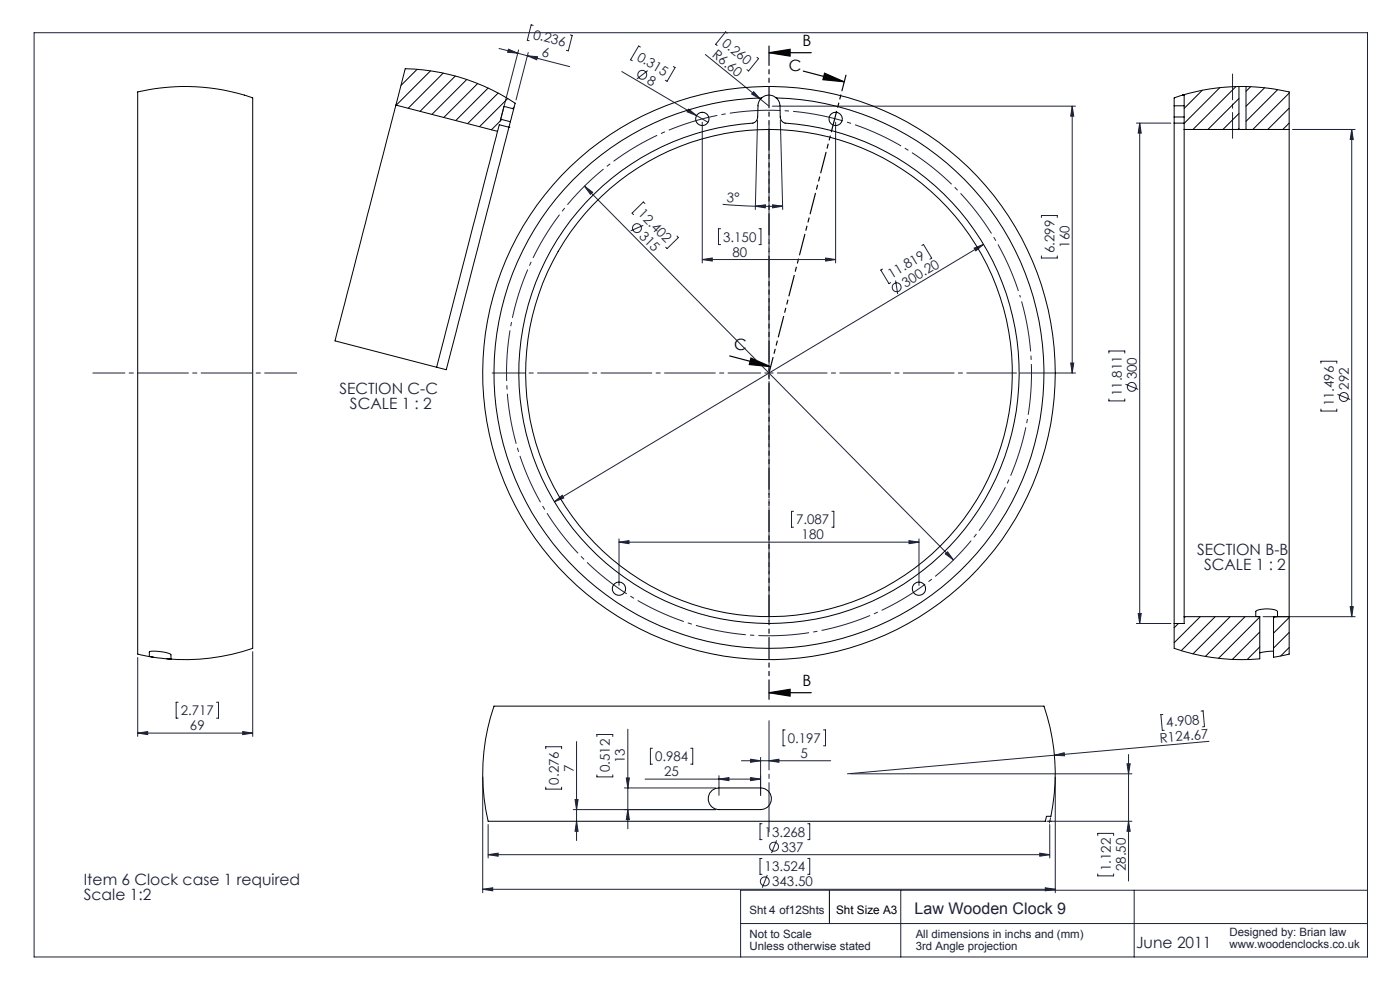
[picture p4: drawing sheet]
<svg xmlns="http://www.w3.org/2000/svg" width="420mm" height="297mm" viewBox="0 0 420 297" stroke-linecap="round" stroke-linejoin="round" font-family="sans-serif">
<g fill="none" stroke="#1b2136" stroke-width=".3">
<path d="M10.2 9.8h400v277h-400zM149.7 14.5l5.6 1.4M152.5 14.7l2.8 1.2-3-.2zM155.3 15.9l2.9 .8M155.6 15l-5.6 21.4M158.2 16.7l3.1 .3-.3 .9zM158.2 16.7l12.7 3.3M158.5 15.7l-3.7 14.2M159.9 7.6l-.6-.2-1.1 4.7 .5 .1M171.1 10.5l.6 .1-1.2 4.6-.6-.1M192.1 14.1l-.5-.3-2.4 4.1 .5 .3M202 19.9l.5 .3-2.4 4.2-.5-.3"/>
<path d="M211.6 16.3l16.5 13.4M218.2 9.9l-.5-.3-3 3.7 .5 .3M227.1 17.2l.5 .4-3 3.7-.5-.4M186.5 21.4l22.5 13.2M194.3 21.2l-3.2 2.5M206.6 32.7l2.4 1.9-2.9-1.1zM209 34.6l3.4 2.1M210.7 36.7v42.1M226.1 27.5l2 2.2-2.6-1.5zM227.3 36.1l-.7 26.7M228.1 29.7l2.6 2.1M231.7 31.8h91"/>
<path d="M234.1 36.1l.7 26.7M250.7 36.7v42.1M321.7 31.8v80M321.7 31.8l.4 3h-.9zM340.9 36.9h10.4M341.9 36.9v150M341.9 36.9l.5 3h-.9zM387.7 38.8h18.8M405.5 38.8l.5 3h-.9zM405.5 38.8v146M175.3 55.8l2.5 1.8-.7 .6zM175.3 55.8l110.7 112"/>
<path d="M193 67.6l-3.8 1.6M193.5 61l-.5-.5-3.4 3.4 .5 .4M203.1 70.7l.4 .5-3.4 3.3-.4-.4M210.7 77.8l3-.5v.9zM210.7 77.8h40M216.2 68.5h-.7v4.8h.7M216.8 61.2l9.8 .6M226.6 61.8l3-.4v.9zM226.6 61.8h8.2M227.7 68.5h.6v4.8h-.6M231.8 61.4l3 .4-3 .5zM247.7 77.3l3 .5-3 .4z"/>
<path d="M276.5 73.6l.5-.3 2.5 4.1-.5 .3M292.2 74.4l2.9-1.2-2.4 2zM295.1 73.2l-128.8 77.2M312.4 65.2v-.6h4.8v.6M312.4 76.7v.6h4.8v-.6M264.8 80.6l-.6 .3 2.5 4.1 .5-.3M268.7 84.1l.6 4M229.4 111.8h2.6M230.7 110.6v2.5M305.9 111.8h16.8M321.2 108.8h.9l-.4 3zM332.7 105.8v-.6h4.7v.6"/>
<path d="M332.7 119.6v.6h4.7v-.6M337.6 115.2l3.9 1.5M396.3 108.9v-.6h4.7v.6M401.2 118.2l3.9 1.5M396.3 122.6v.6h4.7v-.6M166.3 150.4l2.4-2 .4 .9zM238.1 153.2h-.6v4.8h.6M249.6 153.2h.6v4.8h-.6M185.7 162.5l3-.5v.9zM185.7 161.5v13.9M185.7 162.5h90M272.7 162l3 .5-3 .4z"/>
<path d="M275.7 161.5v13.9M283.6 166l.7-.6 1.7 2.4zM41.3 197.1v23.6M75.8 195.3v25.4M340.9 186.9h10.4M341.5 183.9h.9l-.5 3zM378.9 184.8h27.6M405.1 181.8h.9l-.5 3zM41.3 219.7h34.5M41.3 219.7l3-.5v1zM53.4 210.5h-.6v4.7h.6M64.9 210.5h.6v4.7h-.6"/>
<path d="M72.8 219.2l3 .5-3 .5zM188.3 218.5v29.9M235.5 218.8h-.6v4.7h.6M247.1 218.8h.6v4.7h-.6M348.9 214.1l-.6 .1 .4 4.7h.6M360.3 213.1l.6-.1 .5 4.8h-.6M144.8 232.9v34.6M163.7 224.4v-.6h4.8v.6M163.7 235.9v.6h4.8v-.6M172.5 239.6h.9l-.4 3zM173 222.2v29.7M179.1 220.7v-.6h4.7v.6"/>
<path d="M179.1 232.2v.6h4.7v-.6M187.3 236.1h27.4M187.9 233.1h.9l-.5 3zM193.5 233.5h34.7M195.7 224.3h-.6v4.7h.6M207.2 224.3h.6v4.7h-.6M215.7 232.5v5.9M215.7 233.5l3-.5v1zM222.4 228h26.8M225.2 227.5l3 .5-3 .5zM225.2 233l3 .5-3 .5zM228.2 227v11.4"/>
<path d="M230.7 228l3-.5v1zM255.2 231.9h84.4M316.3 226.3l3-.7 .1 .9zM316.6 232.9v34.6M338.1 228.9h1l-.5 3zM338.6 226.1v38M362.7 222.2l-108.5 9.7M146.4 247.1v10M146.4 256.1h168.5M146.4 256.1l3-.4v.9zM172 242.6h42.7M173 246.1l.4 3h-.9z"/>
<path d="M188.3 242.6l.5 3h-.9zM228.6 246.9h-.6v4.7h.6M228.6 257.3h-.6v4.7h.6M233 251.8l-1.5 3.9M242.3 246.9h.6v4.7h-.6M242.3 257.3h.6v4.7h-.6M311.9 255.7l3 .4-3 .5zM314.9 247.1v10M315.2 245.1l-.4 1.5M329.3 250.4v-.6h4.8v.6M338.6 246.1l.5 3h-1zM339.6 246.1h-25.5"/>
<path d="M144.8 266.5h171.8M144.8 266.5l3-.4v.9zM222.2 276.8h188M230.2 262.3l-1.5 3.8M270.2 266.8v20M313.6 266.1l3 .4-3 .5zM329.3 261.9v.6h4.8v-.6M340.3 266.8v20M410.2 266.8h-188v20"/>
<circle cx="192.7" cy="22.4" r="1.33"/>
<circle cx="191.1" cy="68.4" r="1.33"/>
<circle cx="269" cy="86.1" r="1.34"/>
<circle cx="339.5" cy="115.9" r="1.33"/>
<circle cx="403.1" cy="119" r="1.33"/>
<circle cx="232.2" cy="253.7" r="1.34"/>
<circle cx="229.4" cy="264.2" r="1.34"/>
</g>
<path d="M230.7 15.8l6.3-1v2zM230.7 15.8h12.7M241 21.3l12.3 3.2M247.4 21.9l5.9 2.6-6.4-.6zM218.9 106.7l12.3 3.2M225.3 107.3l5.9 2.6-6.4-.6zM230.7 207.6l6.3-1v2zM230.7 207.6h12.7" fill="none" stroke="#000" stroke-width=".35"/>
<path d="M306 88.8a78.7 78.7 0 0 0-131.9-31.7 78.7 78.7 0 0 0 36.2 130.8 78.7 78.7 0 0 0 96.8-95.2l-1.1-3.9" fill="none" stroke="#1b2136" stroke-width=".3" stroke-dasharray="15.2 1.3 1.3 1.3" stroke-dashoffset="-1.6" stroke-linecap="butt"/>
<path d="M230.7 13.8v195.8" fill="none" stroke="#000" stroke-width=".35" stroke-dasharray="6.3 1.3 1.3 1.3 1.3 1.3" stroke-dashoffset=".5"/>
<path d="M230.7 111.8l23.1-89.3" fill="none" stroke="#000" stroke-width=".35" stroke-dasharray="6.3 1.3 1.3 1.3 1.3 1.3" stroke-dashoffset="1.5"/>
<path d="M230.7 109.3v-71.8M230.7 114.3v71.7M233.2 111.8h71.8" fill="none" stroke="#1b2136" stroke-width=".3" stroke-dasharray="15.2 1.3 1.3 1.3" stroke-dashoffset=".3"/>
<path d="M228.2 111.8h-80.6" fill="none" stroke="#1b2136" stroke-width=".3" stroke-dasharray="15.2 1.3 1.3 1.3" stroke-dashoffset="5.4"/>
<path d="M248.8 266.8v10" fill="none" stroke="#000" stroke-width=".3"/>
<path d="M27.9 111.8h61.1" fill="none" stroke="#1b2136" stroke-width=".3" stroke-dasharray="15.2 1.3 1.3 1.3" stroke-dashoffset="5.6"/>
<path d="M230.7 216v33.3" fill="none" stroke="#1b2136" stroke-width=".3" stroke-dasharray="15.2 1.3 1.3 1.3" stroke-dashoffset=".5"/>
<path d="M369.8 41.4v-19.2" fill="none" stroke="#1b2136" stroke-width=".3" stroke-dasharray="15.2 1.3 1.3 1.3" stroke-dashoffset="7.5"/>
<g fill="#000">
<path d="M230.7 15.8l6.3-1v2zM230.7 207.6l6.3-1v2z"/>
<path d="M225.3 107.3l5.9 2.6-6.4-.6zM247.4 21.9l5.9 2.6-6.4-.6z"/>
</g>
<g fill="#1b2136">
<path d="M226.1 27.5l2 2.2-2.6-1.5z"/>
<path d="M206.6 32.7l2.4 1.9-2.9-1.1z"/>
<path d="M316.3 226.3l3-.7 .1 .9z"/>
<path d="M341.5 183.9h.9l-.5 3zM341.9 36.9l.5 3h-.9z"/>
<path d="M405.5 38.8l.5 3h-.9zM405.1 181.8h.9l-.5 3z"/>
<path d="M152.5 14.7l2.8 1.2-3-.2zM158.2 16.7l3.1 .3-.3 .9z"/>
<path d="M283.6 166l2.4 1.8-1.7-2.4zM175.3 55.8l1.8 2.4 .7-.6z"/>
<path d="M225.2 227.5l3 .5-3 .5zM230.7 228l3-.5v1z"/>
<path d="M311.9 255.7l3 .4-3 .5zM146.4 256.1l3-.4v.9z"/>
<path d="M41.3 219.7l3-.5v1zM72.8 219.2l3 .5-3 .5zM210.7 77.8l3-.5v.9zM247.7 77.3l3 .5-3 .4zM185.7 162.5l3-.5v.9zM272.7 162l3 .5-3 .4z"/>
<path d="M215.7 233.5l3-.5v1zM225.2 233l3 .5-3 .5z"/>
<path d="M313.6 266.1l3 .4-3 .5zM144.8 266.5l3-.4v.9z"/>
<path d="M166.3 150.4l2.8-1.1-.4-.9zM292.2 74.4l.5 .8 2.4-2z"/>
<path d="M321.7 31.8l.4 3h-.9zM321.2 108.8h.9l-.4 3z"/>
<path d="M338.1 228.9h1l-.5 3zM338.6 246.1l.5 3h-1zM187.9 233.1h.9l-.5 3zM188.3 242.6l.5 3h-.9zM172.5 239.6h.9l-.4 3zM173 246.1l.4 3h-.9z"/>
<path d="M226.6 61.8l3-.4v.9zM231.8 61.4l3 .4-3 .5z"/>
</g>
<g fill="none" stroke="#000" stroke-width=".3">
<path d="M118.8 31.5l2.8-10.9a61.9 61.9 0 0 1 33 10.3l-.5 1.7M118.8 31.5l-18.3 70.7 30.5 7.9M118.8 31.5l30.5 7.9M125.1 20.8l-4.8 4.8M129.2 21.2l-10.3 10.3M133 21.9l-10.6 10.6M136.6 22.8l-10.6 10.6M140 23.8l-10.4 10.5M143.3 25l-10.2 10.2M146.4 26.4l-9.7 9.7M149.3 39.4l-18.3 70.7M149.4 27.9l-9.1 9.1"/>
<path d="M150.5 35.8l-3.1 3.1M152.3 29.5l-8.4 8.5M152.7 38.1l-18.8 72.7-2.9-.7M152.7 38.1l-2.9-.7-.5 2M152.7 38.1h.1M153.1 36.5l-.4 1.6M154.1 32.6l-1 3.9M154.1 32.6l-2.9-.7-1 3.8 2.9 .8M154.3 32.1l-.5 .5M228.5 29.3a3.2 3.2 0 0 1 4.4 0M228.5 29.3a82.5 82.5 0 0 0-71.3 120.1 82.5 82.5 0 0 0 139.1 12.5 82.5 82.5 0 0 0-48.6-130.8 81.8 81.8 0 0 0-14.8-1.8M228.5 29.3a3 3 0 0 0-1.1 2.4l-.1 3.4a1.87 1.87 0 0 1-1.4 1.8 75.1 75.1 0 0 0-59.4 113.8 75.1 75.1 0 0 0 128.4 0 75.1 75.1 0 0 0-59.4-113.8 1.95 1.95 0 0 1-1.4-1.8l-.1-3.4a3.2 3.2 0 0 0-1.1-2.4"/>
<path d="M352.2 36.9v150M352.2 35.1v1.8M352.2 31.7v3.4M352.2 36.9h3M352.2 31.7h3M352.2 35.1h3M354.8 28.5l-2.6 .8v2.4M354.8 28.5h.4v10.3M355.2 38.8v146M355.2 38.8h16.5M360.7 27.1l-5.5 5.4M365.9 26.3l-10.7 10.7"/>
<path d="M370.8 26l-12.9 12.8M371.7 38.5l-.3 .3M371.7 29.5l-9.3 9.3M371.7 34l-4.8 4.8M371.7 38.8h2.1M371.7 25.9h2.1M371.7 25.9a62.3 62.3 0 0 0-16.9 2.6M371.7 25.9v12.9M373.8 25.9a66.3 66.3 0 0 1 13 1.6v11.3M373.8 38.8h13M373.8 25.9v12.9M375.2 26l-1.4 1.4"/>
<path d="M379.4 26.3l-5.6 5.6M383.3 26.9l-9.5 9.5M386.8 27.9l-11 10.9M386.8 32.4l-6.5 6.4M386.8 36.9l-2 1.9M386.8 38.8v146M44.8 195.4a10.5 10.5 0 0 1 6.5 .8v1.3l-4-.3-2.5-.5zM46 197l-4.7-1v-168.3a60.8 60.8 0 0 1 34.5 1.6v164.9a60.9 60.9 0 0 1-25.7 3.2M353.5 186.9l-1.3 1.2M355.2 184.8h22.7M355.2 184.8v2.1h-3M355.6 184.8l-.4 .3"/>
<path d="M360.1 184.8l-7.9 7.8M364.6 184.8l-10.2 10.2M369 184.8l-11.1 11.2M373.5 184.8l-11.9 11.9M377.9 184.9l-12.4 12.4M377.9 189.4l-8.2 8.2M377.9 193.9l-3.7 3.8M377.9 184.8h-1.2v-1.5a7.3 7.3 0 0 1 6.3-.3l.3 .8a.62 .62 0 0 1-.4 1h-.8M377.9 184.8v12.6a62.6 62.6 0 0 1-25.7-3.1v-7.4M382.1 195.2l-4.2 .5M382.1 184.8v12.2l4.7-1v-11.2M382.1 184.8h4.7"/>
<path d="M382.5 184.8l-.4 .4M386.8 185.1l-4.7 4.7M386.8 189.5l-4.7 4.7M386.8 194.1l-2.6 2.5M148.2 211.6h164.9a60.7 60.7 0 0 1 2.1 33h-1.3l-.3 1.5h-167.1a61.1 61.1 0 0 1 1.7-34.5zM213.6 236.9l1-.6 1.1-.2h9.3a11.3 11.3 0 0 1 4.6 .3 3.3 3.3 0 0 1 1.8 3.7 3.3 3.3 0 0 1-3.2 2.5h-9.4a10.8 10.8 0 0 1-4.5-.2 3.3 3.3 0 0 1-.7-5.5z"/>
<circle cx="210.7" cy="35.6" r="2"/>
<circle cx="250.7" cy="35.6" r="2"/>
<circle cx="230.7" cy="111.8" r="85.9"/>
<circle cx="230.7" cy="111.8" r="73"/>
<circle cx="185.7" cy="176.4" r="2"/>
<circle cx="275.7" cy="176.4" r="2"/>
</g>
<text font-size="4.8" fill="#1b2136" x="274.4" y="273.9">Law Wooden Clock 9</text>
<g font-size="4.7">
<text x="240.7" y="13.7">B</text>
<text x="236.6" y="21.2">C</text>
<text x="220.3" y="104.9">C</text>
<text x="240.7" y="205.5">B</text>
</g>
<g font-size="4.7" fill="#1b2136">
<text x="101.8" y="118.1">SECTION C-C</text>
<text x="105" y="122.6">SCALE 1 : 2</text>
<text x="359.2" y="166.3">SECTION B-B</text>
<text x="361.2" y="170.8">SCALE 1 : 2</text>
<text x="25.1" y="265.1">Item 6 Clock case 1 required</text>
<text x="25.1" y="269.7">Scale 1:2</text>
<text x="340.8" y="284.2">June 2011</text>
</g>
<g font-size="4" fill="#1b2136">
<text x="159.7" y="11.5" transform="rotate(15 159.7 11.5)">0.236</text>
<text x="162.4" y="16.9" transform="rotate(15 162.4 16.9)">6</text>
<text x="190.8" y="17.8" transform="rotate(30 190.8 17.8)">0.315</text>
<text x="213.4" y="16.8" transform="rotate(39 213.4 16.8)">R6.60</text>
<text x="216.3" y="13.4" transform="rotate(39 216.3 13.4)">0.260</text>
<text x="193.8" y="24.8" transform="rotate(30 193.8 24.8)">8</text>
<text x="191.2" y="64.2" transform="rotate(45 191.2 64.2)">12.402</text>
<text x="217.9" y="60.5" transform="rotate(4 217.9 60.5)">3°</text>
<text x="191.6" y="71" transform="rotate(45 191.6 71)">315</text>
<text x="216.9" y="72.4">3.150</text>
<text x="219.7" y="76.9">80</text>
<text x="316.3" y="75.9" transform="rotate(-90 316.3 75.9)">6.299</text>
<text x="320.8" y="74.3" transform="rotate(-90 320.8 74.3)">160</text>
<text x="267.4" y="83.6" transform="rotate(-31 267.4 83.6)">11.819</text>
<text x="271.7" y="86.2" transform="rotate(-31 271.7 86.2)">300.20</text>
<text x="341.1" y="113.7" transform="rotate(-90 341.1 113.7)">300</text>
<text x="336.6" y="118.8" transform="rotate(-90 336.6 118.8)">11.811</text>
<text x="404.7" y="116.8" transform="rotate(-90 404.7 116.8)">292</text>
<text x="400.2" y="121.8" transform="rotate(-90 400.2 121.8)">11.496</text>
<text x="238.8" y="157.1">7.087</text>
<text x="240.5" y="161.6">180</text>
<text x="54.2" y="214.3">2.717</text>
<text x="57" y="218.8">69</text>
<text x="350" y="217.9" transform="rotate(-5 350 217.9)">4.908</text>
<text x="236.3" y="222.6">0.197</text>
<text x="240.2" y="227.1">5</text>
<text x="348.1" y="222.6" transform="rotate(-5 348.1 222.6)">R124.67</text>
<text x="172.1" y="231.2" transform="rotate(-90 172.1 231.2)">7</text>
<text x="183" y="231.4" transform="rotate(-90 183 231.4)">0.512</text>
<text x="187.5" y="228.7" transform="rotate(-90 187.5 228.7)">13</text>
<text x="196.5" y="228.1">0.984</text>
<text x="199.3" y="232.6">25</text>
<text x="167.6" y="235.1" transform="rotate(-90 167.6 235.1)">0.276</text>
<text x="229.4" y="250.8">13.268</text>
<text x="234.4" y="255.2">337</text>
<text x="229.4" y="261.2">13.524</text>
<text x="333.2" y="261.1" transform="rotate(-90 333.2 261.1)">1.122</text>
<text x="337.7" y="261.1" transform="rotate(-90 337.7 261.1)">28.50</text>
<text x="231.7" y="265.6">343.50</text>
</g>
<text font-size="3.5" x="250.8" y="274">Sht Size A3</text>
<g font-size="3.4" fill="#1b2136">
<text x="224.8" y="273.9">Sht 4 of12Shts</text>
<text x="224.8" y="281.2">Not to Scale</text>
<text x="274.7" y="281.2">All dimensions in inchs and (mm)</text>
<text x="368.8" y="280.6">Designed by: Brian law</text>
<text x="224.8" y="284.7">Unless otherwise stated</text>
<text x="274.7" y="284.7">3rd Angle projection</text>
<text x="368.8" y="284.1">www.woodenclocks.co.uk</text>
</g>
</svg>
